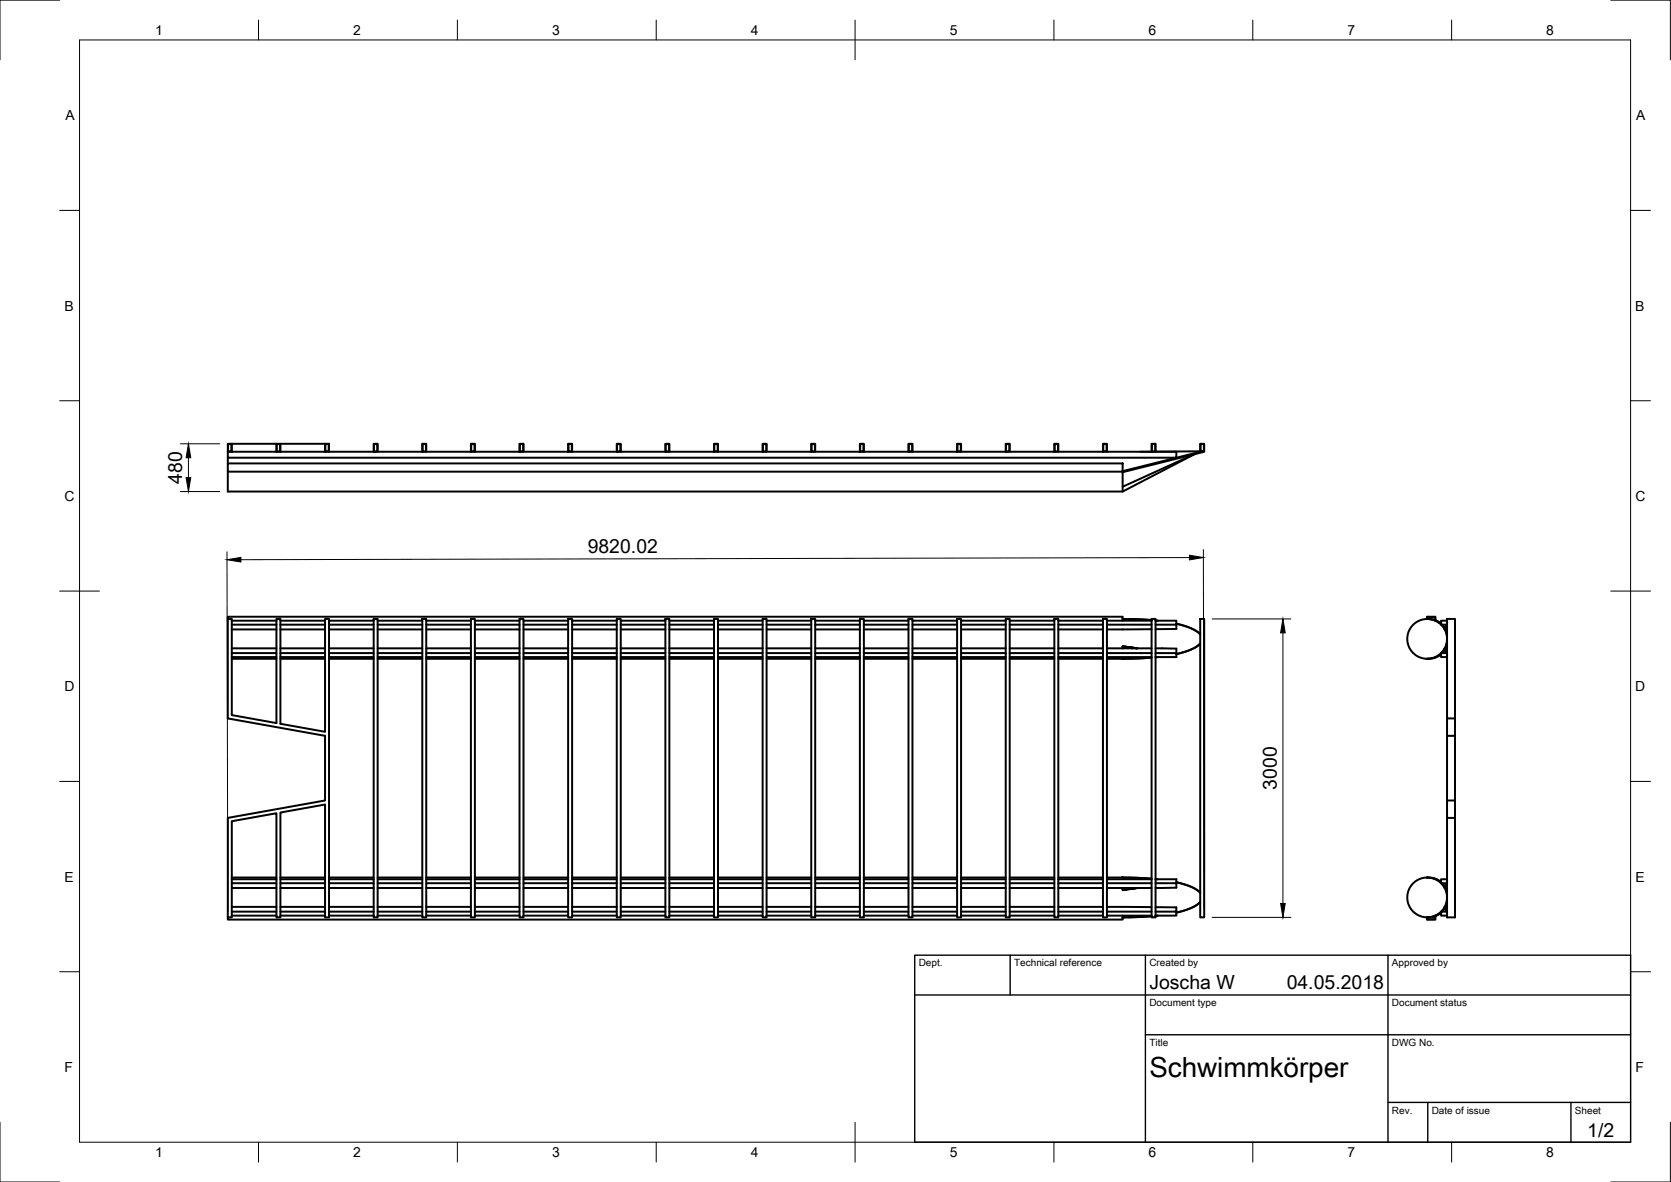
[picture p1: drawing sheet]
<svg xmlns="http://www.w3.org/2000/svg" width="420mm" height="297mm" viewBox="0 0 420 297" stroke-linecap="round" stroke-linejoin="round" font-family="sans-serif">
<!-- layer: Sichtbar -->
<g fill="none" stroke="#000" stroke-width=".5">
<path d="M57.3 116.5h225v2h-225zM57.3 115v1.5M57.3 113.5v-2h25.4v2M57.3 113.5h36.7M57.4 111.6h.8v1.9h-.8zM58.3 111.5v2M69.5 111.5v2M69.6 111.6h.8v1.9h-.8zM70.5 111.5v2M81.7 111.5v2M81.8 111.6h.9v1.9h-.9zM94 111.5h1v2h-1z"/>
<path d="M94 111.6h.9v1.9h-.9zM95 113.5h11.2M106.2 111.5h1v2h-1zM106.3 111.6h.8v1.9h-.8zM107.2 113.5h11.2M118.4 111.5h1v2h-1zM118.5 111.6h.8v1.9h-.8zM119.4 113.5h11.2M130.6 111.5h1v2h-1zM130.7 111.6h.9v1.9h-.9zM131.6 113.5h11.3M142.9 111.5h1v2h-1z"/>
<path d="M142.9 111.6h.9v1.9h-.9zM143.9 113.5h11.2M155.1 111.5h1v2h-1zM155.2 111.6h.8v1.9h-.8zM156.1 113.5h11.2M167.3 111.5h1v2h-1zM167.4 111.6h.8v1.9h-.8zM168.3 113.5h11.2M179.5 111.5h1v2h-1zM179.6 111.6h.9v1.9h-.9zM180.5 113.5h11.3M191.8 111.5h1v2h-1z"/>
<path d="M191.8 111.6h.9v1.9h-.9zM192.8 113.5h11.2M204 111.5h1v2h-1zM204.1 111.6h.8v1.9h-.8zM205 113.5h11.2M216.2 111.5h1v2h-1zM216.3 111.6h.8v1.9h-.8zM217.2 113.5h11.2M228.4 111.5h1v2h-1zM228.5 111.6h.9v1.9h-.9zM229.4 113.5h11.3M240.7 111.5h1v2h-1z"/>
<path d="M240.7 111.6h.9v1.9h-.9zM241.7 113.5h11.2M252.9 111.5h1v2h-1zM253 111.6h.8v1.9h-.8zM253.9 113.5h11.2M265.1 111.5h1v2h-1zM265.2 111.6h.8v1.9h-.8zM266.1 113.5h11.2M277.3 111.5h1v2h-1zM277.4 111.6h.9v1.9h-.9zM278.3 113.5h11.3M282.3 118.5v5"/>
<path d="M282.3 118.5v.2M282.3 118.4h.1M289.6 113.5h-2.9M289.6 111.5h1v2h-1zM289.6 111.6h.9v1.9h-.9zM300.2 114.2l-17.9 8.1M300.3 114.2l-18 9.3h-225v-5M301.8 113.5l-19.5 4.9M301.8 113.4l-11.2 .1h5.2v1.5h-238.5v-1.5M301.8 111.5h1v2h-1zM301.9 111.6h.8v1.9h-.8zM302.2 113.4l-.1 .1"/>
<path d="M302.2 113.4h-.3M302.3 113.4h.1M302.3 113.4v.1M302.3 113.5l-8.7 2.3-11.3 2.9v-.2M57.3 155.5h1v24.2l11.2 2v-26.2h1v26.4l11.2 2v-28.4h1v75h-1v-28.3l-11.2 2v26.3h-1v-26.1l-11.2 2v24.1h-1v-25l24.4-4.3v-16.3l-24.4-4.4zM57.3 155.5v-.5h225v1M58.3 157h11.2M58.3 158.2h11.2M58.3 156h11.2M70.5 157h11.2M70.5 158.2h11.2M70.5 156h11.2"/>
<path d="M82.7 157h11.3M82.7 158.2h11.3M82.7 156h11.3M94 155.5h1v75h-1zM95 157h11.2M95 158.2h11.2M95 156h11.2M106.2 155.5h1v75h-1zM107.2 157h11.2M107.2 158.2h11.2M107.2 156h11.2M118.4 155.5h1v75h-1z"/>
<path d="M119.4 157h11.2M119.4 158.2h11.2M119.4 156h11.2M130.6 155.5h1v75h-1zM131.6 157h11.3M131.6 158.2h11.3M131.6 156h11.3M142.9 155.5h1v75h-1zM143.9 157h11.2M143.9 158.2h11.2M143.9 156h11.2M155.1 155.5h1v75h-1z"/>
<path d="M156.1 157h11.2M156.1 158.2h11.2M156.1 156h11.2M167.3 155.5h1v75h-1zM168.3 157h11.2M168.3 158.2h11.2M168.3 156h11.2M179.5 155.5h1v75h-1zM180.5 157h11.3M180.5 158.2h11.3M180.5 156h11.3M191.8 155.5h1v75h-1z"/>
<path d="M192.8 157h11.2M192.8 158.2h11.2M192.8 156h11.2M204 155.5h1v75h-1zM205 157h11.2M205 158.2h11.2M205 156h11.2M216.2 155.5h1v75h-1zM217.2 157h11.2M217.2 158.2h11.2M217.2 156h11.2M228.4 155.5h1v75h-1z"/>
<path d="M229.4 157h11.3M229.4 158.2h11.3M229.4 156h11.3M240.7 155.5h1v75h-1zM241.7 157h11.2M241.7 158.2h11.2M241.7 156h11.2M252.9 155.5h1v75h-1zM253.9 157h11.2M253.9 158.2h11.2M253.9 156h11.2M265.1 155.5h1v75h-1z"/>
<path d="M266.1 157h11.2M266.1 158.2h11.2M266.1 156h11.2M277.3 155.5h1v75h-1zM278.3 157h11.3M278.3 156h11.3M282.3 155.6l7.3 .2zM289.6 155.5h1v75h-1zM289.6 158.1l-11.3 .1M290.6 155.9l.6 .1M290.6 157h5.2M291 156l-.4-.1 5.2 .1v1"/>
<path d="M295.8 156.7l3.8 1.2 1.3 .7 .9 .8M295.8 156.8l3.7 1.1 1.4 .8 .9 .7M295.8 157v1.1h-5.2M301.8 155.5h1v75h-1zM358.7 155.6h.1M358.8 155.6v-.6h2.1v1a5 5 0 0 1 2.3 2.1l.6-1.1h-1.5v-1h1.5v1l-.6 1.2a5 5 0 0 1 0 4.7l.6 1.2v1h-1.5v-1M358.8 155.6a5 5 0 0 0-4.6 6.8 5 5 0 0 0 8.1 1.7M358.9 155.6l1.9 .4v-.9h-1.9v.5M358.9 155.6h.1M359 155.6h.1M359 155.6l1.8 .3-1.7-.3M360.9 155.9l1.4 .9"/>
<path d="M362.6 157l.7 .9M363.3 158l.5 1.4M363.8 155.5h2v25h-2zM58.3 162.9h11.2M58.3 165.1h11.2M58.3 164.1h11.2M58.3 165.6h11.2M70.5 162.9h11.2M70.5 165.1h11.2M70.5 164.1h11.2M70.5 165.6h11.2M82.7 162.9h11.3"/>
<path d="M82.7 165.1h11.3M82.7 164.1h11.3M82.7 165.6h11.3M95 162.9h11.2M95 165.1h11.2M95 164.1h11.2M95 165.6h11.2M107.2 162.9h11.2M107.2 165.1h11.2M107.2 164.1h11.2M107.2 165.6h11.2M119.4 162.9h11.2"/>
<path d="M119.4 165.1h11.2M119.4 164.1h11.2M119.4 165.6h11.2M131.6 162.9h11.3M131.6 165.1h11.3M131.6 164.1h11.3M131.6 165.6h11.3M143.9 162.9h11.2M143.9 165.1h11.2M143.9 164.1h11.2M143.9 165.6h11.2M156.1 162.9h11.2"/>
<path d="M156.1 165.1h11.2M156.1 164.1h11.2M156.1 165.6h11.2M168.3 162.9h11.2M168.3 165.1h11.2M168.3 164.1h11.2M168.3 165.6h11.2M180.5 162.9h11.3M180.5 165.1h11.3M180.5 164.1h11.3M180.5 165.6h11.3M192.8 162.9h11.2"/>
<path d="M192.8 165.1h11.2M192.8 164.1h11.2M192.8 165.6h11.2M205 162.9h11.2M205 165.1h11.2M205 164.1h11.2M205 165.6h11.2M217.2 162.9h11.2M217.2 165.1h11.2M217.2 164.1h11.2M217.2 165.6h11.2M229.4 162.9h11.3"/>
<path d="M229.4 165.1h11.3M229.4 164.1h11.3M229.4 165.6h11.3M241.7 162.9h11.2M241.7 165.1h11.2M241.7 164.1h11.2M241.7 165.6h11.2M253.9 162.9h11.2M253.9 165.1h11.2M253.9 164.1h11.2M253.9 165.6h11.2M266.1 162.9h11.2"/>
<path d="M266.1 165.1h11.2M266.1 164.1h11.2M266.1 165.6h11.2M278.3 162.9h11.3M278.3 165.1h11.3M278.3 164.1h11.3M278.3 165.6h3.8M282.1 165.6h.1M282.2 165.6h.1M282.3 165.6h-.2M282.3 165.6l7.3-.3-7.5 .3M282.3 162.9v-.3l2.5 .3"/>
<path d="M282.3 162.6l3.5 .3M282.3 162.5h.1M282.3 165.6h.1M285.9 162.9l-3.6-.5 3.7 .5M285.9 162.9h.1M290.6 162.9l5.2 .1v2.1h-5.2h.3M290.6 164.1h5.2M291.1 165.1l-.5 .1M301.8 161.7l-.9 .7-1.3 .7-3.8 1.3 3.8-1.2 1.3-.7 .9-.7M358.7 165.6h.1M359 165.6h-.3M359 165.6h.1"/>
<path d="M359.2 165.5l1.8-.3 1.3-.8-1.5 .9-1.8 .3M362.6 164.1l.7-.9-.7 .9M362.8 163.6l-.3 .5 .1-.2M363.2 163l.6 1.1h-1.5zM363.8 161.7l-.5 1.4M363.8 180.5v50h2v-45.6M365.8 180.5v4.4h-2M363.8 201.2h2M363.8 205.5h2M58.3 227.9h11.2M58.3 229.1h11.2M58.3 230.1h11.2"/>
<path d="M58.3 223.2h11.2M58.3 221h11.2M58.3 222h11.2M58.3 220.5h11.2M70.5 227.9h11.2M70.5 229.1h11.2M70.5 230.1h11.2M70.5 223.2h11.2M70.5 221h11.2M70.5 222h11.2M70.5 220.5h11.2M82.7 227.9h11.3"/>
<path d="M82.7 229.1h11.3M82.7 230.1h11.3M82.7 223.2h11.3M82.7 221h11.3M82.7 222h11.3M82.7 220.5h11.3M95 227.9h11.2M95 229.1h11.2M95 230.1h11.2M95 223.2h11.2M95 221h11.2M95 222h11.2"/>
<path d="M95 220.5h11.2M107.2 227.9h11.2M107.2 229.1h11.2M107.2 230.1h11.2M107.2 223.2h11.2M107.2 221h11.2M107.2 222h11.2M107.2 220.5h11.2M119.4 227.9h11.2M119.4 229.1h11.2M119.4 230.1h11.2M119.4 223.2h11.2"/>
<path d="M119.4 221h11.2M119.4 222h11.2M119.4 220.5h11.2M131.6 227.9h11.3M131.6 229.1h11.3M131.6 230.1h11.3M131.6 223.2h11.3M131.6 221h11.3M131.6 222h11.3M131.6 220.5h11.3M143.9 227.9h11.2M143.9 229.1h11.2"/>
<path d="M143.9 230.1h11.2M143.9 223.2h11.2M143.9 221h11.2M143.9 222h11.2M143.9 220.5h11.2M156.1 227.9h11.2M156.1 229.1h11.2M156.1 230.1h11.2M156.1 223.2h11.2M156.1 221h11.2M156.1 222h11.2M156.1 220.5h11.2"/>
<path d="M168.3 227.9h11.2M168.3 229.1h11.2M168.3 230.1h11.2M168.3 223.2h11.2M168.3 221h11.2M168.3 222h11.2M168.3 220.5h11.2M180.5 227.9h11.3M180.5 229.1h11.3M180.5 230.1h11.3M180.5 223.2h11.3M180.5 221h11.3"/>
<path d="M180.5 222h11.3M180.5 220.5h11.3M192.8 227.9h11.2M192.8 229.1h11.2M192.8 230.1h11.2M192.8 223.2h11.2M192.8 221h11.2M192.8 222h11.2M192.8 220.5h11.2M205 227.9h11.2M205 229.1h11.2M205 230.1h11.2"/>
<path d="M205 223.2h11.2M205 221h11.2M205 222h11.2M205 220.5h11.2M217.2 227.9h11.2M217.2 229.1h11.2M217.2 230.1h11.2M217.2 223.2h11.2M217.2 221h11.2M217.2 222h11.2M217.2 220.5h11.2M229.4 227.9h11.3"/>
<path d="M229.4 229.1h11.3M229.4 230.1h11.3M229.4 223.2h11.3M229.4 221h11.3M229.4 222h11.3M229.4 220.5h11.3M241.7 227.9h11.2M241.7 229.1h11.2M241.7 230.1h11.2M241.7 223.2h11.2M241.7 221h11.2M241.7 222h11.2"/>
<path d="M241.7 220.5h11.2M253.9 227.9h11.2M253.9 229.1h11.2M253.9 230.1h11.2M253.9 223.2h11.2M253.9 221h11.2M253.9 222h11.2M253.9 220.5h11.2M266.1 227.9h11.2M266.1 229.1h11.2M266.1 230.1h11.2M266.1 223.2h11.2"/>
<path d="M266.1 221h11.2M266.1 222h11.2M266.1 220.5h11.2M278.3 227.9l11.3 .1M278.3 229.1h11.3M278.3 230.1h11.3M278.3 223.2h11.3M278.3 221h11.3M278.3 222h11.3M278.3 220.5h3.8M282.1 220.5h.2M282.1 220.5h.1"/>
<path d="M282.2 220.5l7.4 .3-7.3-.3M282.2 220.5h-.1M282.2 220.5h.1M282.3 230.1v1h-225v-.6M282.3 223.2v.3l2.5-.3M282.3 220.5h.1M282.3 223.6h.1M282.3 230.5l7.3-.2zM285.8 223.2l-3.5 .3M286 223.2h-.1M286 223.2l-3.7 .5 3.6-.5M290.6 228h5.2v1.1h-5.2"/>
<path d="M290.6 221h5.2v2.1l-5.2 .1M290.6 222h5.2M290.9 221l-.3-.1 .5 .1M291 230.1l-.4 .1 .6-.1M295.8 229.1v1h-5.2M301.8 224.3l-.9-.7-1.3-.7-3.8-1.2 3.8 1.2 1.3 .7 .9 .8M301.8 226.7l-.9 .8-1.3 .7-3.8 1.2M301.8 226.6l-.9 .8-1.4 .7-3.7 1.2M358.7 230.5h.1M358.7 220.5h.3M358.7 220.5h.1M358.9 230.5l1.9-.4v.9h-1.9v-.5"/>
<path d="M358.9 230.5h.1M359 230.5h.1M359 220.5l1.8 .3 1.5 .9-1.3-.8-1.8-.4M359 220.5h.1M360.8 230.2l-1.7 .3M360.8 230.2l-1.8 .3M362.3 222v-1h1.5v1l-.6 1.2a5 5 0 0 1 0 4.7l.6 1.2v1h-1.5v-1h1.5l-.6-1.1a5 5 0 0 1-2.3 2.1v1h-2.1v-.6M362.3 229.3l-1.4 .9M362.3 222h1.5l-.6 1.1zM362.3 222a5 5 0 0 0-8.1 1.6 5 5 0 0 0 4.6 6.9M362.6 222l.7 .9-.7-.9M362.6 222.1l-.1-.1 .3 .5"/>
<path d="M363.3 228.1l-.7 1M363.3 223l.5 1.3M363.8 226.6l-.5 1.5"/>
</g>
<g fill="#000">
<circle cx="282.3" cy="118.4" r=".25"/>
<circle cx="282.3" cy="155.6" r=".25"/>
<circle cx="282.3" cy="230.5" r=".25"/>
</g>
<!-- layer: Border -->
<g fill="none" stroke="#000" stroke-width=".25">
<path d="M15 0h-15v15M20 10h390v277h-390zM65 5v5M115 5v5M165 5v5M215 5v10M265 5v5M315 5v5M365 5v5M405 0h15v15M15 52.9h5M410 52.9h5"/>
<path d="M15 100.7h5M410 100.7h5M15 148.5h10M405 148.5h10M15 196.4h5M410 196.4h5M15 244.2h5M410 244.2h5M0 282v15h15M65 287v5M115 287v5M165 287v5"/>
<path d="M215 282v10M265 287v5M315 287v5M365 287v5M420 282v15h-15"/>
</g>
<!-- layer: TitleBlock -->
<path d="M230 240h180v47h-180zM230 250h180M254 240v10M288 240v47M349 240v47M288 260h122M349 277h61M359 277v10M395 277v10" fill="none" stroke="#000" stroke-width=".35"/>
<!-- layer: Dimensions -->
<path d="M45.4 111.5h9.9M47.4 115v5M45.4 123.5h9.9M57.1 138.7l.2 90.4M302.6 138.1l.2 90.4M299.1 140.1l-238.5 .6M304.8 155.5h19.8M322.6 159v68M304.8 230.5h19.8" fill="none" stroke="#000" stroke-width=".25"/>
<path d="M47.4 111.5l.6 3.5h-1.2zM46.8 120h1.2l-.6 3.5zM299.1 139.5l3.5 .6-3.5 .6zM57.1 140.7l3.5-.6v1.1zM322.6 155.5l.6 3.5h-1.2zM322 227h1.2l-.6 3.5z" fill="#000" stroke="#000" stroke-width=".25"/>
<text font-size="7" x="289" y="270.5">Schwimmkörper</text>
<g font-size="4.9">
<text x="45.8" y="121.5" transform="rotate(-90 45.8 121.5)">480</text>
<text x="147.8" y="138.9">9820.02</text>
<text x="321" y="198.5" transform="rotate(-90 321 198.5)">3000</text>
<text x="289" y="248.5">Joscha W</text>
<text x="323.5" y="248.5">04.05.2018</text>
<text x="399.1" y="285.6">1/2</text>
</g>
<g font-size="3.5">
<text x="39" y="8.8">1</text>
<text x="88.8" y="8.8">2</text>
<text x="138.8" y="8.8">3</text>
<text x="188.7" y="8.8">4</text>
<text x="238.8" y="8.8">5</text>
<text x="288.7" y="8.8">6</text>
<text x="338.8" y="8.8">7</text>
<text x="388.8" y="8.8">8</text>
<text x="16.4" y="30.2">A</text>
<text x="411.4" y="30.2">A</text>
<text x="16.2" y="78">B</text>
<text x="411.2" y="78">B</text>
<text x="16.2" y="125.9">C</text>
<text x="411.2" y="125.9">C</text>
<text x="16.2" y="173.7">D</text>
<text x="411.2" y="173.7">D</text>
<text x="16.2" y="221.5">E</text>
<text x="411.2" y="221.5">E</text>
<text x="16.2" y="269.4">F</text>
<text x="411.2" y="269.4">F</text>
<text x="39" y="290.8">1</text>
<text x="88.8" y="290.8">2</text>
<text x="138.8" y="290.8">3</text>
<text x="188.7" y="290.8">4</text>
<text x="238.8" y="290.8">5</text>
<text x="288.7" y="290.8">6</text>
<text x="338.8" y="290.8">7</text>
<text x="388.8" y="290.8">8</text>
</g>
<g font-size="2.5">
<text x="231" y="242.8">Dept.</text>
<text x="255" y="242.8">Technical reference</text>
<text x="289" y="242.8">Created by</text>
<text x="350" y="242.8">Approved by</text>
<text x="289" y="252.8">Document type</text>
<text x="350" y="252.8">Document status</text>
<text x="289" y="262.8">Title</text>
<text x="350" y="262.8">DWG No.</text>
<text x="350" y="279.8">Rev.</text>
<text x="360" y="279.8">Date of issue</text>
<text x="396" y="279.8">Sheet</text>
</g>
</svg>
